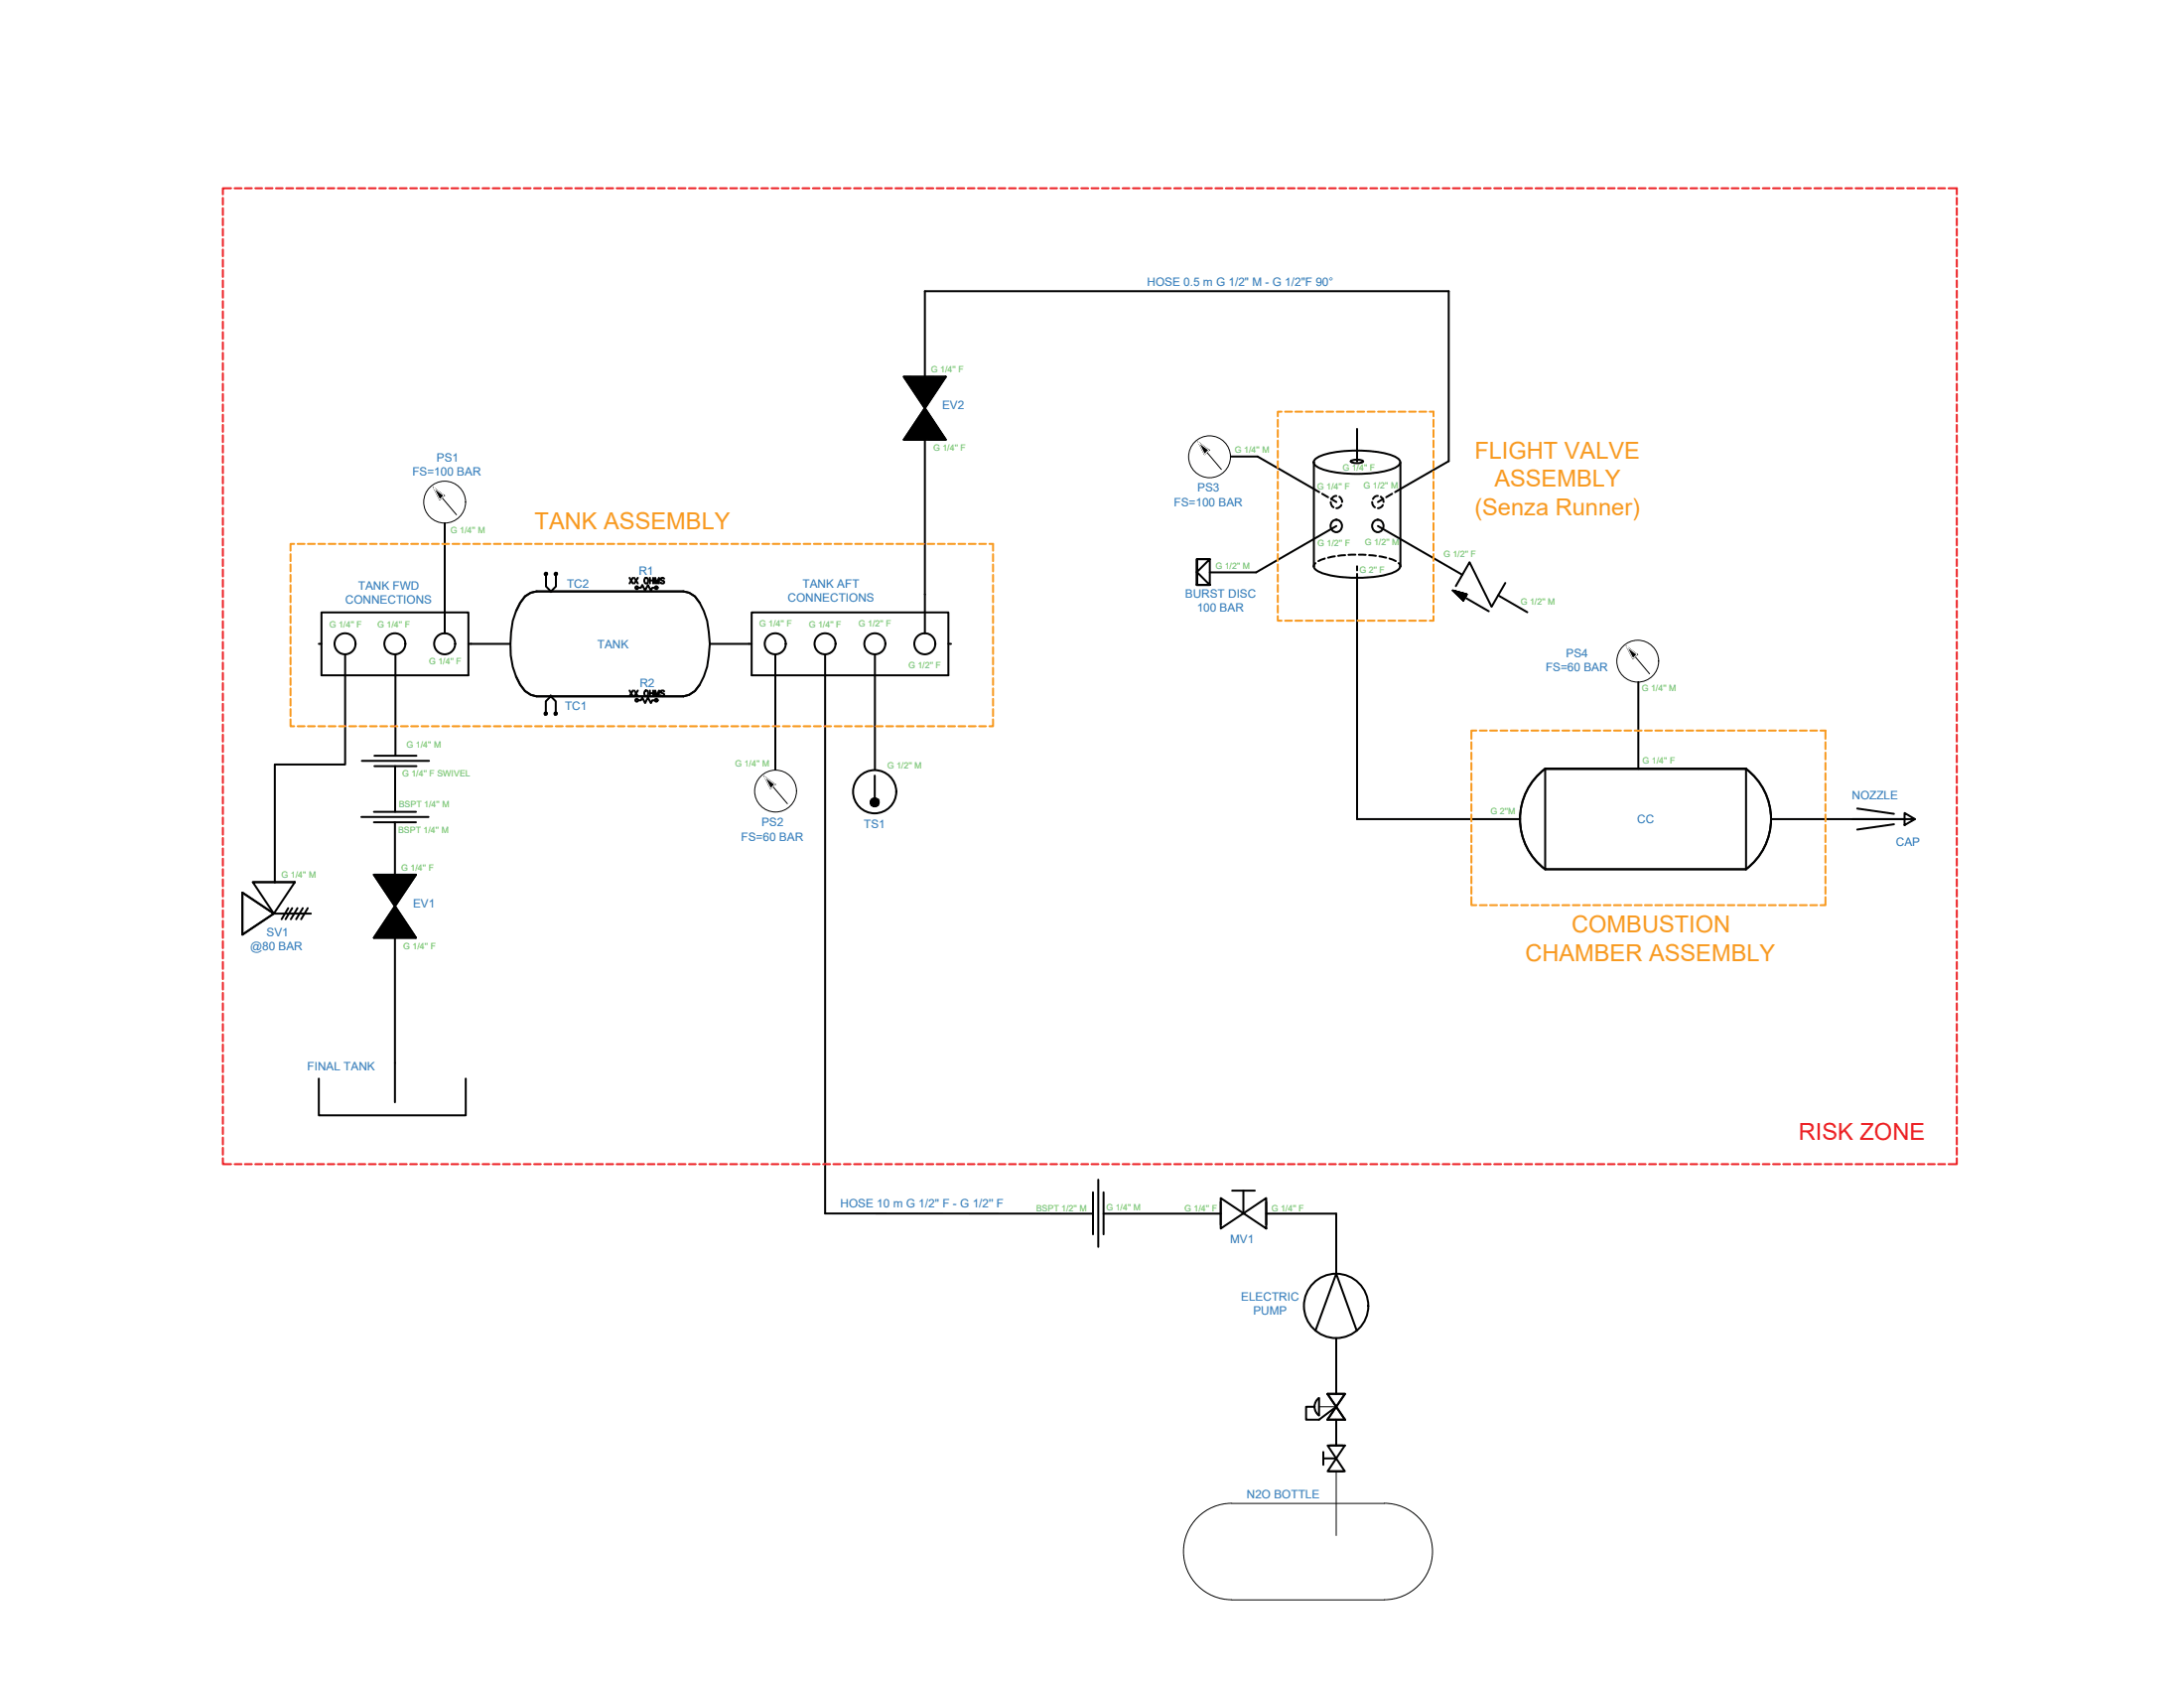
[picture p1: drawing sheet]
<svg xmlns="http://www.w3.org/2000/svg" width="279mm" height="216mm" viewBox="0 0 279 216" stroke-linecap="round" stroke-linejoin="round" font-family="sans-serif">
<!-- layer: SYMS -->
<g fill="none" stroke="#000" stroke-width=".25">
<path d="M115.6 48.2h5.4l-2.7 4zM115.6 48.2l5.4 8h-5.4l5.4-8zM118.3 52.2l2.7 4h-5.4zM41.1 78.3h18.8v8.1h-18.8zM67.2 76.3l.7-.5 .7-.2h18.8l.8 .2 .7 .5a8 8 0 0 1 1.8 4.5 12.4 12.4 0 0 1-.7 5.7l-.5 1.1-.6 .8-.7 .5-.8 .2h-18.8l-.7-.2-.7-.5a8.5 8.5 0 0 1-1.9-6.1 8.9 8.9 0 0 1 1.9-6zM69.9 73.6v1.4l.6 .6 .6-.6v-1.4M70 73.3l-.3 .2M71.2 73.3l-.2 .2M81.6 75.2h.4l.2-.4 .3 .7 .4-.7 .4 .7 .1-.3h.4M89.5 77.1l-.6-.8-.7-.5-.8-.2h-18.8l-.7 .2-.7 .5-.7 .8-.5 1.1M96.2 78.3h25.1v8.1h-25.1zM153.1 71.5v3.3v-3.3h1.7v3.3h-1.7h1.7l-1.7-1.6 1.7-1.7z"/>
<path d="M185.9 75.5l1.3 1.3 .4-.8-1.7-.5 1.7 .5-.4 .8zM185.9 75.5l4.6 2.7M192.6 74.6l-1.8 3-2.8-5.7-1.8 3.1M40.8 82.4h.3M46.3 97.3h8.6M47.9 96.7h5.4M47.9 98h5.4M59.9 82.4h.4M66 86.5l.5 1.1 .7 .8 .7 .5 .7 .2M68.6 89.1h18.8M69.8 91.1v-1.4l.7-.6 .6 .6v1.4M69.9 91.2l-.2 .2"/>
<path d="M71.2 91.2l-.2 .2M81.6 89.6h.4l.2-.4 .3 .7 .4-.7 .4 .7 .1-.3h.4M89.5 87.6l-.6 .8-.7 .5-.8 .2M95.8 82.4h.4M111.9 99.2v3.5M121.3 82.4h.4M197 98.9l.7-.6v12.9h25.7h-25.7a8 8 0 0 1-.7-12.3zM223.4 98.3a8 8 0 0 1 0 12.9M223.4 98.3h-25.7h25.7M223.4 98.3v12.9M46.2 104.5h8.6M47.8 111.9h5.4l-2.7 4z"/>
<path d="M47.8 111.9l5.4 8h-5.4l5.4-8zM47.8 103.8h5.4M47.8 105.2h5.4M50.5 115.9l2.7 4h-5.4zM236.9 104.8h8.1M237.6 103.4l4.7 .7M242.3 105.4l-4.7 .7M243.6 104l1.4 .8-1.4 .7zM40.8 138v4.7h18.8v-4.7M50.5 135.9v5.1M139.8 152.5v5.4M140.5 150.9v8.6"/>
<path d="M141.2 152.5v5.4M156.2 153.2l5.8 3.9v-3.9l-5.8 3.9zM156.2 153.7v2.9M157.6 152.3h2.9M159.1 152.3v2.9M162 153.7v2.9M168.2 179.9h-1.1v1.7h1.6l2.2-1.7M168.7 178.8a1.39 1.39 0 0 0 0 2.2M168.7 178.8v2.2M169.8 178.3h2.3l-1.2 1.6zM169.8 178.3h2.3l-2.3 3.3h2.3M169.8 178.3l2.3 3.3"/>
<path d="M170.9 179.9l1.2 1.7h-2.3zM169.3 185.7v1.7M169.3 186.5h1.6M169.8 184.9l2.2 3.3h-2.2l2.2-3.3zM170.1 184.9h1.7M170.1 188.2h1.7"/>
<circle cx="69.8" cy="73.4" r=".16"/>
<circle cx="70.5" cy="75.6" r=".07"/>
<circle cx="70.5" cy="75.6" r=".03"/>
<circle cx="71.1" cy="73.4" r=".16"/>
<circle cx="81.5" cy="75.2" r=".18"/>
<circle cx="84" cy="75.2" r=".18"/>
<circle cx="44.1" cy="82.3" r="1.34"/>
<circle cx="50.5" cy="82.3" r="1.34"/>
<circle cx="56.9" cy="82.3" r="1.34"/>
<circle cx="69.8" cy="91.3" r=".16"/>
<circle cx="70.5" cy="89.1" r=".07"/>
<circle cx="70.5" cy="89.1" r=".03"/>
<circle cx="71.1" cy="91.3" r=".16"/>
<circle cx="81.5" cy="89.6" r=".18"/>
<circle cx="84" cy="89.6" r=".18"/>
<circle cx="99.2" cy="82.3" r="1.34"/>
<circle cx="105.5" cy="82.3" r="1.34"/>
<circle cx="111.9" cy="82.3" r="1.34"/>
<circle cx="118.3" cy="82.3" r="1.34"/>
<circle cx="111.9" cy="101.3" r="2.76"/>
<circle cx="111.9" cy="102.6" r=".52"/>
</g>
<!-- layer: MISC -->
<g fill="none" stroke="#000" stroke-width=".25">
<path d="M80.5 73.9l.5 .7M81 73.9l-.5 .7M81.2 73.9l.4 .7M81.6 73.9l-.4 .7M82.6 73.9a.36 .36 0 0 1 .3 .4 .36 .36 0 0 1-.3 .3 .43 .43 0 0 1 0-.7zM83.1 73.9v.7M83.1 74.2h.5M83.6 73.9v.7M83.8 74.6v-.7l.3 .7 .2-.7v.7M85 74l-.2-.1h-.2v.3l.3 .2 .1 .1-.2 .1h-.2l-.1-.1M80.5 88.3l.5 .7M81 88.3l-.5 .7"/>
<path d="M81.2 88.3l.4 .7M81.6 88.3l-.4 .7M82.6 88.3a.37 .37 0 0 1 .3 .3 .37 .37 0 0 1-.2 .4 .39 .39 0 0 1-.3-.2 .39 .39 0 0 1 .2-.5zM83.1 88.3v.7M83.1 88.7h.5M83.6 88.3v.7M83.8 89v-.7l.3 .7 .2-.7v.7M85 88.4l-.2-.1h-.2v.3l.3 .1 .1 .2-.2 .1-.3-.1"/>
</g>
<!-- layer: 0 -->
<g fill="none" stroke="#000" stroke-width=".25">
<path d="M118.3 37.2h67v21.8l-6.8 3.9M157.5 58.4h3.4l7.9 4.5M168.1 59.1v13.3v-.1l.2-.3M168.2 58.8a4.2 4.2 0 0 1 2.3-.9 16.7 16.7 0 0 1 7.7 .4l.8 .5 .1 .3-.1 .3a4.2 4.2 0 0 1-2.3 1 16.7 16.7 0 0 1-7.7-.4l-.8-.6-.1-.3zM172.9 58.9a1.77 1.77 0 0 1 1.5 .1 1.53 1.53 0 0 1-1.6 0zM173.6 54.9v4.1M179.2 59.1v13.3M169.1 63.2l.8 .4M169.5 71.4l-.8 .4M170.2 64.2l.2 .5 .2 .2M170.3 63.8l.7 .4M170.8 71.2l-.9 .1"/>
<path d="M171 63.4l-.4 .1-.3 .3M171 67.3l-10.3 5.9h-5.9M171.3 63.5l.3 .2 .1 .5M171.6 64.6l-.3 .3-.3 .1M172.1 71l-.9 .1M173.4 70.9l-.9 .1M173.6 73.4v31.4h20.9M173.6 72.4v.6M173.8 70.9l.9 .1M175.2 71l.8 .1M175.5 64.2l.1 .4 .3 .3M176.3 63.4l-.4 .1-.3 .3"/>
<path d="M176.3 67.3l10.8 6.2M176.5 71.2l.8 .1M176.6 63.5l.3 .2 .1 .5M176.9 64.6l-.3 .3-.3 .1M177 63.8l-.7 .4M177.8 71.4l.8 .4M178.1 63.2l-.8 .4M178.9 72l.2 .3 .1 .1M179.1 72.4a1.52 1.52 0 0 1-1.3 1 16.4 16.4 0 0 1-9-.2l-.7-.5v-.3M191.7 76.2l3.7 2.1M209.6 87.2v11.1M31 114.2l4 2.7-4 2.6z"/>
<path d="M32.3 112.8h5.4l-2.7 4.1zM32.3 112.8h5.4M35 116.9h4.8M36.9 116.2l-.9 1.4M37.4 116.2l-.9 1.4M38.1 116.2l-.9 1.4M38.7 116.2l-.8 1.4M39.4 116.2l-.9 1.4M50.5 115.9v20M226.6 104.8h17M105.6 155.2h34.2M141.2 155.2h15"/>
<path d="M159 155.2h.1M162 155.2h8.9M168.3 170.2l2.6-7.3 2.7 7.3"/>
<circle cx="171" cy="67.2" r=".77"/>
<circle cx="176.3" cy="67.2" r=".77"/>
<circle cx="170.9" cy="167" r="4.1"/>
</g>
<g fill="none" stroke="#f8991e" stroke-width=".25">
<path d="M163.5 53.7v.9M163.5 55v.9M163.5 56.3v.9M163.5 57.7v.8M163.5 59v.9M164 52.7h-.5v.5M164.4 52.7h.9M165.7 52.7h.9M167 52.7h.9M168.4 52.7h.8M169.7 52.7h.9M171 52.7h.9"/>
<path d="M172.3 52.7h.9M173.7 52.7h.8M175 52.7h.9M176.3 52.7h.9M177.6 52.7h.9M178.9 52.7h.9M180.3 52.7h.8M181.6 52.7h.9M182.9 52.7h.5v.5M183.4 53.7v.9M183.4 55v.9M183.4 56.3v.9"/>
<path d="M183.4 57.7v.8M183.4 59v.9M37.2 70.9v.9M37.2 72.2v.9M37.2 73.5v.9M37.2 74.8v.9M37.2 76.2v.8M37.2 77.5v.9M37.2 78.8v.9M37.6 69.6h-.4v.8M38.1 69.6h.9M39.4 69.6h.9"/>
<path d="M40.7 69.6h.9M42 69.6h.9M43.4 69.6h.8M44.7 69.6h.9M46 69.6h.9M47.3 69.6h.9M48.6 69.6h.9M50 69.6h.8M51.3 69.6h.9M52.6 69.6h.9M53.9 69.6h.9M55.2 69.6h.9"/>
<path d="M56.6 69.6h.8M57.9 69.6h.9M59.2 69.6h.9M60.5 69.6h.9M61.8 69.6h.9M63.2 69.6h.9M64.5 69.6h.9M65.8 69.6h.9M67.1 69.6h.9M68.5 69.6h.8M69.8 69.6h.9M71.1 69.6h.9"/>
<path d="M72.4 69.6h.9M73.7 69.6h.9M75.1 69.6h.8M76.4 69.6h.9M77.7 69.6h.9M79 69.6h.9M80.3 69.6h.9M81.7 69.6h.9M83 69.6h.9M84.3 69.6h.9M85.6 69.6h.9M87 69.6h.8"/>
<path d="M88.3 69.6h.9M89.6 69.6h.9M90.9 69.6h.9M92.2 69.6h.9M93.6 69.6h.8M94.9 69.6h.9M96.2 69.6h.9M97.5 69.6h.9M98.8 69.6h.9M100.2 69.6h.8M101.5 69.6h.9M102.8 69.6h.9"/>
<path d="M104.1 69.6h.9M105.5 69.6h.8M106.8 69.6h.9M108.1 69.6h.9M109.4 69.6h.9M110.7 69.6h.9M112.1 69.6h.8M113.4 69.6h.9M114.7 69.6h.9M116 69.6h.9M117.3 69.6h.9M118.7 69.6h.8"/>
<path d="M120 69.6h.9M121.3 69.6h.9M122.6 69.6h.9M123.9 69.6h.9M125.3 69.6h.8M126.6 69.6h.4v.8M127 70.9v.9M127 72.2v.9M127 73.5v.9M127 74.8v.9M127 76.2v.8M127 77.5v.9"/>
<path d="M127 78.8v.9M163.5 78.8v.6h.5M163.5 60.3v.9M163.5 61.6v.9M163.5 62.9v.9M163.5 64.3v.8M163.5 65.6v.9M163.5 66.9v.9M163.5 68.2v.9M163.5 69.5v.9M163.5 70.9v.8M163.5 72.2v.9"/>
<path d="M163.5 73.5v.9M163.5 74.8v.9M163.5 76.2v.8M163.5 77.5v.9M164.4 79.4h.9M165.7 79.4h.9M167 79.4h.9M168.4 79.4h.8M169.7 79.4h.9M171 79.4h.9M172.3 79.4h.9M173.7 79.4h.8"/>
<path d="M175 79.4h.9M176.3 79.4h.9M177.6 79.4h.9M178.9 79.4h.9M180.3 79.4h.8M181.6 79.4h.9M183.4 78.8v.6h-.5M183.4 60.3v.9M183.4 61.6v.9M183.4 62.9v.9M183.4 64.3v.8M183.4 65.6v.9"/>
<path d="M183.4 66.9v.9M183.4 68.2v.9M183.4 69.5v.9M183.4 70.9v.8M183.4 72.2v.9M183.4 73.5v.9M183.4 74.8v.9M183.4 76.2v.8M183.4 77.5v.9M37.2 92v.9h.4M37.2 80.1v.9M37.2 81.4v.9"/>
<path d="M37.2 82.8v.8M37.2 84.1v.9M37.2 85.4v.9M37.2 86.7v.9M37.2 88v.9M37.2 89.4v.8M37.2 90.7v.9M38.1 92.9h.9M39.4 92.9h.9M40.7 92.9h.9M42 92.9h.9M43.4 92.9h.8"/>
<path d="M44.7 92.9h.9M46 92.9h.9M47.3 92.9h.9M48.6 92.9h.9M50 92.9h.8M51.3 92.9h.9M52.6 92.9h.9M53.9 92.9h.9M55.2 92.9h.9M56.6 92.9h.8M57.9 92.9h.9M59.2 92.9h.9"/>
<path d="M60.5 92.9h.9M61.8 92.9h.9M63.2 92.9h.9M64.5 92.9h.9M65.8 92.9h.9M67.1 92.9h.9M68.5 92.9h.8M69.8 92.9h.9M71.1 92.9h.9M72.4 92.9h.9M73.7 92.9h.9M75.1 92.9h.8"/>
<path d="M76.4 92.9h.9M77.7 92.9h.9M79 92.9h.9M80.3 92.9h.9M81.7 92.9h.9M83 92.9h.9M84.3 92.9h.9M85.6 92.9h.9M87 92.9h.8M88.3 92.9h.9M89.6 92.9h.9M90.9 92.9h.9"/>
<path d="M92.2 92.9h.9M93.6 92.9h.8M94.9 92.9h.9M96.2 92.9h.9M97.5 92.9h.9M98.8 92.9h.9M100.2 92.9h.8M101.5 92.9h.9M102.8 92.9h.9M104.1 92.9h.9M105.5 92.9h.8M106.8 92.9h.9"/>
<path d="M108.1 92.9h.9M109.4 92.9h.9M110.7 92.9h.9M112.1 92.9h.8M113.4 92.9h.9M114.7 92.9h.9M116 92.9h.9M117.3 92.9h.9M118.7 92.9h.8M120 92.9h.9M121.3 92.9h.9M122.6 92.9h.9"/>
<path d="M123.9 92.9h.9M125.3 92.9h.8M127 92v.9h-.4M127 80.1v.9M127 81.4v.9M127 82.8v.8M127 84.1v.9M127 85.4v.9M127 86.7v.9M127 88v.9M127 89.4v.8M127 90.7v.9"/>
<path d="M188.2 94.9v.9M188.2 96.3v.8M188.2 97.6v.9M188.2 98.9v.9M188.9 93.4h-.7v1.1M189.3 93.4h.9M190.6 93.4h.9M192 93.4h.8M193.3 93.4h.9M194.6 93.4h.9M195.9 93.4h.9M197.2 93.4h.9"/>
<path d="M198.6 93.4h.8M199.9 93.4h.9M201.2 93.4h.9M202.5 93.4h.9M203.8 93.4h.9M205.2 93.4h.8M206.5 93.4h.9M207.8 93.4h.9M209.1 93.4h.9M210.4 93.4h.9M211.8 93.4h.8M213.1 93.4h.9"/>
<path d="M214.4 93.4h.9M215.7 93.4h.9M217 93.4h.9M218.4 93.4h.8M219.7 93.4h.9M221 93.4h.9M222.3 93.4h.9M223.6 93.4h.9M225 93.4h.8M226.3 93.4h.9M227.6 93.4h.9M228.9 93.4h.9"/>
<path d="M230.3 93.4h.8M231.6 93.4h.9M232.9 93.4h.6v1.1M233.5 94.9v.9M233.5 96.3v.8M233.5 97.6v.9M233.5 98.9v.9M188.2 114.7v1.1h.7M188.2 100.2v.9M188.2 101.5v.9M188.2 102.9v.8M188.2 104.2v.9"/>
<path d="M188.2 105.5v.9M188.2 106.8v.9M188.2 108.1v.9M188.2 109.5v.8M188.2 110.8v.9M188.2 112.1v.9M188.2 113.4v.9M189.3 115.8h.9M190.6 115.8h.9M192 115.8h.8M193.3 115.8h.9M194.6 115.8h.9"/>
<path d="M195.9 115.8h.9M197.2 115.8h.9M198.6 115.8h.8M199.9 115.8h.9M201.2 115.8h.9M202.5 115.8h.9M203.8 115.8h.9M205.2 115.8h.8M206.5 115.8h.9M207.8 115.8h.9M209.1 115.8h.9M210.4 115.8h.9"/>
<path d="M211.8 115.8h.8M213.1 115.8h.9M214.4 115.8h.9M215.7 115.8h.9M217 115.8h.9M218.4 115.8h.8M219.7 115.8h.9M221 115.8h.9M222.3 115.8h.9M223.6 115.8h.9M225 115.8h.8M226.3 115.8h.9"/>
<path d="M227.6 115.8h.9M228.9 115.8h.9M230.3 115.8h.8M231.6 115.8h.9M233.5 114.7v1.1h-.6M233.5 100.2v.9M233.5 101.5v.9M233.5 102.9v.8M233.5 104.2v.9M233.5 105.5v.9M233.5 106.8v.9M233.5 108.1v.9"/>
<path d="M233.5 109.5v.8M233.5 110.8v.9M233.5 112.1v.9M233.5 113.4v.9"/>
</g>
<!-- layer: SYMS -->
<g fill="#000" stroke="#000" stroke-width=".13">
<path d="M118.3 52.1v.1zM185.9 75.5l1.7 .5-.4 .8zM50.5 115.8v.1zM111.8 103.1h.2zM111.8 102.1h.2z"/>
<path d="M115.6 48.2h2.7zM115.6 48.2h2.7z"/>
<path d="M115.7 56.2h2.6zM115.7 56.2h2.6h-2.7z"/>
<path d="M118.3 52.2l2.6 4zM118.3 52.2l2.6 4h-5.2z"/>
<path d="M118.7 56.2h2.3zM118.7 56.2h2.3z"/>
<path d="M118.7 48.2h2.3zM118.7 48.2h2.3z"/>
<path d="M115.6 48.2l2.8 3.9 2.6-3.9zM115.6 48.2l2.8 3.9h-.1z"/>
<path d="M153.4 56.6l1.2 1h-.8zM153.8 57.6l.3 .5 .5-.5z"/>
<path d="M55.5 62.4l1.3 1h-.8zM56 63.4l.3 .5 .5-.5z"/>
<path d="M97.8 99.4l1.3 .9h-.8zM98.3 100.3l.3 .6 .5-.6z"/>
<path d="M208.1 82.7l1.3 1h-.8zM208.6 83.7l.3 .5 .5-.5z"/>
<path d="M47.8 111.9h2.7zM47.8 111.9h2.7z"/>
<path d="M47.9 119.9h2.6zM47.9 119.9h2.6h-2.7z"/>
<path d="M50.5 115.9l2.7 4zM50.5 115.9l2.7 4h-5.3z"/>
<path d="M50.9 119.9h2.3zM50.9 119.9h2.3z"/>
<path d="M50.9 111.9h2.3zM50.9 111.9h2.3z"/>
<path d="M47.9 111.9l2.7 3.9 2.6-3.9zM47.9 111.9l2.7 3.9h-.1z"/>
<path d="M111.8 103.1h.2zM111.8 103.1h.2z"/>
<path d="M111.8 102.1h.2zM111.8 102.1h.2z"/>
<path d="M111.8 102.1h.3zM111.7 102.1h.4z"/>
<path d="M111.7 102.1l.4 .1zM111.7 102.2h.4z"/>
<path d="M111.7 103.1h.4zM111.7 103.1h.3z"/>
<path d="M111.7 102.2h.5zM111.7 102.2h.5z"/>
<path d="M111.7 103.1h.4zM111.7 103.1h.4z"/>
<path d="M111.7 102.2h.5zM111.6 102.2h.6z"/>
<path d="M111.7 103.1h.5zM111.7 103.1h.4z"/>
<path d="M111.6 102.2h.6zM111.6 102.2h.6z"/>
<path d="M111.6 103.1h.6zM111.6 103.1h.6z"/>
<path d="M111.6 102.2l.7 .1zM111.6 102.2l.7 .1z"/>
<path d="M111.6 103h.6zM111.6 103l.6 .1z"/>
<path d="M111.5 102.3h.8zM111.5 102.3h.8z"/>
<path d="M111.5 103h.8zM111.5 103h.7z"/>
<path d="M111.5 102.3l.8 .1zM111.5 102.3l.8 .1z"/>
<path d="M111.5 102.9h.8zM111.5 102.9l.8 .1z"/>
<path d="M111.5 102.4h.9zM111.5 102.4h.9z"/>
<path d="M111.5 102.9h.8zM111.5 102.9h.8z"/>
<path d="M111.4 102.4h1zM111.4 102.4h1z"/>
<path d="M111.4 102.9h1zM111.4 102.9h.9z"/>
<path d="M111.4 102.4l1 .1zM111.4 102.4l1 .1z"/>
<path d="M111.4 102.8h1zM111.4 102.8l1 .1z"/>
<path d="M111.4 102.5h1zM111.4 102.5h1z"/>
<path d="M111.4 102.8h1zM111.4 102.8h1z"/>
<path d="M111.4 102.5l1 .1zM111.4 102.5l1 .1z"/>
<path d="M111.4 102.6h1zM111.4 102.6h1z"/>
<path d="M111.4 102.6l1 .1zM111.4 102.6l1 .1z"/>
<path d="M111.4 102.7h1zM111.4 102.7h1z"/>
<path d="M111.4 102.7h1zM111.4 102.7l1 .1z"/>
</g>
<g fill="none" stroke="#000" stroke-width=".13">
<path d="M153.4 56.6l2.9 3.4M153.4 56.6l1.2 1-.5 .5zM55.5 62.4l2.9 3.4M55.5 62.4l1.3 1-.5 .5zM97.8 99.4l2.9 3.4M97.8 99.4l1.3 .9-.5 .6zM208.1 82.7l2.9 3.5M208.1 82.7l1.3 1-.5 .5zM168.7 178.8a1.39 1.39 0 0 0 0 2.2M168.7 179.9h2.2M168.7 178.8v2.2M170.9 188.2v8.2"/>
<path d="M157.6 204.6a6.2 6.2 0 0 1-6.2-6.2 6.2 6.2 0 0 1 6.2-6.1h19.5a6.2 6.2 0 0 1 6.2 6.1 6.2 6.2 0 0 1-6.2 6.2M157.6 204.6h19.5"/>
<circle cx="154.7" cy="58.4" r="2.68"/>
<circle cx="56.9" cy="64.2" r="2.68"/>
<circle cx="209.5" cy="84.6" r="2.68"/>
<circle cx="99.2" cy="101.2" r="2.68"/>
</g>
<path d="M153.4 56.6l1.2 1-.5 .5zM55.5 62.4l1.3 1-.5 .5zM97.8 99.4l1.3 .9-.5 .6zM208.1 82.7l1.3 1-.5 .5z" fill="none" stroke="#fafafa" stroke-width=".13"/>
<!-- layer: WIRES -->
<g fill="none" stroke="#000" stroke-width=".25">
<path d="M118.3 37.2v43.8M56.9 66.9v14.1M44.2 83.7v14.1h-9v15.1M50.5 98v5.8M50.6 83.7v13M60.3 82.4h5M90.8 82.4h5M99.2 83.7v14.7M105.6 83.7v71.5M111.9 83.7v14.7M50.5 105.2v6.7M170.9 155.2v7.7"/>
<path d="M170.9 171.1v7.2M170.9 181.6v3.3"/>
</g>
<!-- layer: 0 -->
<g fill="none" stroke="#ed1f24" stroke-width=".25">
<path d="M28.5 25.3v.9M28.5 26.6v.9M28.5 27.9v.9M28.5 29.3v.8M28.5 30.6v.9M28.5 31.9v.9M28.5 33.2v.9M28.5 34.5v.9M28.5 35.9v.8M28.5 37.2v.9M28.5 38.5v.9M28.5 39.8v.9"/>
<path d="M29.6 24.1h-1.1v.8M30 24.1h.9M31.3 24.1h.9M32.7 24.1h.8M34 24.1h.9M35.3 24.1h.9M36.6 24.1h.9M37.9 24.1h.9M39.3 24.1h.8M40.6 24.1h.9M41.9 24.1h.9M43.2 24.1h.9"/>
<path d="M44.5 24.1h.9M45.9 24.1h.8M47.2 24.1h.9M48.5 24.1h.9M49.8 24.1h.9M51.1 24.1h.9M52.5 24.1h.8M53.8 24.1h.9M55.1 24.1h.9M56.4 24.1h.9M57.7 24.1h.9M59.1 24.1h.8"/>
<path d="M60.4 24.1h.9M61.7 24.1h.9M63 24.1h.9M64.3 24.1h.9M65.7 24.1h.8M67 24.1h.9M68.3 24.1h.9M69.6 24.1h.9M71 24.1h.8M72.3 24.1h.9M73.6 24.1h.9M74.9 24.1h.9"/>
<path d="M76.2 24.1h.9M77.6 24.1h.8M78.9 24.1h.9M80.2 24.1h.9M81.5 24.1h.9M82.8 24.1h.9M84.2 24.1h.8M85.5 24.1h.9M86.8 24.1h.9M88.1 24.1h.9M89.5 24.1h.8M90.8 24.1h.9"/>
<path d="M92.1 24.1h.9M93.4 24.1h.9M94.7 24.1h.9M96.1 24.1h.8M97.4 24.1h.9M98.7 24.1h.9M100 24.1h.9M101.3 24.1h.9M102.7 24.1h.8M104 24.1h.9M105.3 24.1h.9M106.6 24.1h.9"/>
<path d="M108 24.1h.8M109.3 24.1h.9M110.6 24.1h.9M111.9 24.1h.9M113.2 24.1h.9M114.6 24.1h.8M115.9 24.1h.9M117.2 24.1h.9M118.5 24.1h.9M119.8 24.1h.9M121.2 24.1h.8M122.5 24.1h.9"/>
<path d="M123.8 24.1h.9M125.1 24.1h.9M126.4 24.1h.9M127.8 24.1h.8M129.1 24.1h.9M130.4 24.1h.9M131.7 24.1h.9M133 24.1h.9M134.4 24.1h.8M135.7 24.1h.9M137 24.1h.9M138.3 24.1h.9"/>
<path d="M139.6 24.1h.9M141 24.1h.8M142.3 24.1h.9M143.6 24.1h.9M144.9 24.1h.9M146.2 24.1h.9M147.6 24.1h.8M148.9 24.1h.9M150.2 24.1h.9M151.5 24.1h.9M152.8 24.1h.9M154.2 24.1h.8"/>
<path d="M155.5 24.1h.9M156.8 24.1h.9M158.1 24.1h.9M159.4 24.1h.9M160.8 24.1h.8M162.1 24.1h.9M163.4 24.1h.9M164.7 24.1h.9M166.1 24.1h.8M167.4 24.1h.9M168.7 24.1h.9M170 24.1h.9"/>
<path d="M171.3 24.1h.9M172.7 24.1h.8M174 24.1h.9M175.3 24.1h.9M176.6 24.1h.9M177.9 24.1h.9M179.3 24.1h.8M180.6 24.1h.9M181.9 24.1h.9M183.2 24.1h.9M184.6 24.1h.8M185.9 24.1h.9"/>
<path d="M187.2 24.1h.9M188.5 24.1h.9M189.8 24.1h.9M191.2 24.1h.8M192.5 24.1h.9M193.8 24.1h.9M195.1 24.1h.9M196.4 24.1h.9M197.8 24.1h.8M199.1 24.1h.9M200.4 24.1h.9M201.7 24.1h.9"/>
<path d="M203.1 24.1h.8M204.4 24.1h.9M205.7 24.1h.9M207 24.1h.9M208.3 24.1h.9M209.7 24.1h.8M211 24.1h.9M212.3 24.1h.9M213.6 24.1h.9M214.9 24.1h.9M216.3 24.1h.8M217.6 24.1h.9"/>
<path d="M218.9 24.1h.9M220.2 24.1h.9M221.5 24.1h.9M222.9 24.1h.8M224.2 24.1h.9M225.5 24.1h.9M226.8 24.1h.9M228.1 24.1h.9M229.5 24.1h.8M230.8 24.1h.9M232.1 24.1h.9M233.4 24.1h.9"/>
<path d="M234.7 24.1h.9M236.1 24.1h.8M237.4 24.1h.9M238.7 24.1h.9M240 24.1h.9M241.3 24.1h.9M242.7 24.1h.8M244 24.1h.9M245.3 24.1h.9M246.6 24.1h.9M247.9 24.1h.9M249.3 24.1h1v.8"/>
<path d="M250.3 25.3v.9M250.3 26.6v.9M250.3 27.9v.9M250.3 29.3v.8M250.3 30.6v.9M250.3 31.9v.9M250.3 33.2v.9M250.3 34.5v.9M250.3 35.9v.8M250.3 37.2v.9M250.3 38.5v.9M250.3 39.8v.9"/>
<path d="M28.5 41.1v.9M28.5 42.5v.8M28.5 43.8v.9M28.5 45.1v.9M28.5 46.4v.9M28.5 47.7v.9M28.5 49.1v.8M28.5 50.4v.9M28.5 51.7v.9M28.5 53v.9M28.5 54.3v.9M28.5 55.7v.9"/>
<path d="M28.5 57v.9M28.5 58.3v.9M28.5 59.6v.9M250.3 41.1v.9M250.3 42.5v.8M250.3 43.8v.9M250.3 45.1v.9M250.3 46.4v.9M250.3 47.7v.9M250.3 49.1v.8M250.3 50.4v.9M250.3 51.7v.9"/>
<path d="M250.3 53v.9M250.3 54.3v.9M250.3 55.7v.9M250.3 57v.9M250.3 58.3v.9M250.3 59.6v.9M28.5 61v.8M28.5 62.3v.9M28.5 63.6v.9M28.5 64.9v.9M28.5 66.2v.9M28.5 67.6v.8"/>
<path d="M28.5 68.9v.9M28.5 70.2v.9M28.5 71.5v.9M28.5 72.8v.9M28.5 74.2v.8M28.5 75.5v.9M28.5 76.8v.9M28.5 78.1v.9M28.5 79.5v.8M250.3 61v.8M250.3 62.3v.9M250.3 63.6v.9"/>
<path d="M250.3 64.9v.9M250.3 66.2v.9M250.3 67.6v.8M250.3 68.9v.9M250.3 70.2v.9M250.3 71.5v.9M250.3 72.8v.9M250.3 74.2v.8M250.3 75.5v.9M250.3 76.8v.9M250.3 78.1v.9M250.3 79.5v.8"/>
<path d="M28.5 80.8v.9M28.5 82.1v.9M28.5 83.4v.9M28.5 84.7v.9M28.5 86.1v.8M28.5 87.4v.9M28.5 88.7v.9M28.5 90v.9M28.5 91.3v.9M28.5 92.7v.8M28.5 94v.9M28.5 95.3v.9"/>
<path d="M28.5 96.6v.9M28.5 98v.8M28.5 99.3v.9M250.3 80.8v.9M250.3 82.1v.9M250.3 83.4v.9M250.3 84.7v.9M250.3 86.1v.8M250.3 87.4v.9M250.3 88.7v.9M250.3 90v.9M250.3 91.3v.9"/>
<path d="M250.3 92.7v.8M250.3 94v.9M250.3 95.3v.9M250.3 96.6v.9M250.3 98v.8M250.3 99.3v.9M28.5 100.6v.9M28.5 101.9v.9M28.5 103.2v.9M28.5 104.6v.8M28.5 105.9v.9M28.5 107.2v.9"/>
<path d="M28.5 108.5v.9M28.5 109.8v.9M28.5 111.2v.8M28.5 112.5v.9M28.5 113.8v.9M28.5 115.1v.9M28.5 116.4v.9M28.5 117.8v.8M28.5 119.1v.9M250.3 100.6v.9M250.3 101.9v.9M250.3 103.2v.9"/>
<path d="M250.3 104.6v.8M250.3 105.9v.9M250.3 107.2v.9M250.3 108.5v.9M250.3 109.8v.9M250.3 111.2v.8M250.3 112.5v.9M250.3 113.8v.9M250.3 115.1v.9M250.3 116.4v.9M250.3 117.8v.8M250.3 119.1v.9"/>
<path d="M28.5 120.4v.9M28.5 121.7v.9M28.5 123v.9M28.5 124.4v.8M28.5 125.7v.9M28.5 127v.9M28.5 128.3v.9M28.5 129.6v.9M28.5 131v.8M28.5 132.3v.9M28.5 133.6v.9M28.5 134.9v.9"/>
<path d="M28.5 136.2v.9M28.5 137.6v.8M28.5 138.9v.9M250.3 120.4v.9M250.3 121.7v.9M250.3 123v.9M250.3 124.4v.8M250.3 125.7v.9M250.3 127v.9M250.3 128.3v.9M250.3 129.6v.9M250.3 131v.8"/>
<path d="M250.3 132.3v.9M250.3 133.6v.9M250.3 134.9v.9M250.3 136.2v.9M250.3 137.6v.8M250.3 138.9v.9M28.5 148.1v.8h1.1M28.5 140.2v.9M28.5 141.5v.9M28.5 142.8v.9M28.5 144.2v.8M28.5 145.5v.9"/>
<path d="M28.5 146.8v.9M30 148.9h.9M31.3 148.9h.9M32.7 148.9h.8M34 148.9h.9M35.3 148.9h.9M36.6 148.9h.9M37.9 148.9h.9M39.3 148.9h.8M40.6 148.9h.9M41.9 148.9h.9M43.2 148.9h.9"/>
<path d="M44.5 148.9h.9M45.9 148.9h.8M47.2 148.9h.9M48.5 148.9h.9M49.8 148.9h.9M51.1 148.9h.9M52.5 148.9h.8M53.8 148.9h.9M55.1 148.9h.9M56.4 148.9h.9M57.7 148.9h.9M59.1 148.9h.8"/>
<path d="M60.4 148.9h.9M61.7 148.9h.9M63 148.9h.9M64.3 148.9h.9M65.7 148.9h.8M67 148.9h.9M68.3 148.9h.9M69.6 148.9h.9M71 148.9h.8M72.3 148.9h.9M73.6 148.9h.9M74.9 148.9h.9"/>
<path d="M76.2 148.9h.9M77.6 148.9h.8M78.9 148.9h.9M80.2 148.9h.9M81.5 148.9h.9M82.8 148.9h.9M84.2 148.9h.8M85.5 148.9h.9M86.8 148.9h.9M88.1 148.9h.9M89.5 148.9h.8M90.8 148.9h.9"/>
<path d="M92.1 148.9h.9M93.4 148.9h.9M94.7 148.9h.9M96.1 148.9h.8M97.4 148.9h.9M98.7 148.9h.9M100 148.9h.9M101.3 148.9h.9M102.7 148.9h.8M104 148.9h.9M105.3 148.9h.9M106.6 148.9h.9"/>
<path d="M108 148.9h.8M109.3 148.9h.9M110.6 148.9h.9M111.9 148.9h.9M113.2 148.9h.9M114.6 148.9h.8M115.9 148.9h.9M117.2 148.9h.9M118.5 148.9h.9M119.8 148.9h.9M121.2 148.9h.8M122.5 148.9h.9"/>
<path d="M123.8 148.9h.9M125.1 148.9h.9M126.4 148.9h.9M127.8 148.9h.8M129.1 148.9h.9M130.4 148.9h.9M131.7 148.9h.9M133 148.9h.9M134.4 148.9h.8M135.7 148.9h.9M137 148.9h.9M138.3 148.9h.9"/>
<path d="M139.6 148.9h.9M141 148.9h.8M142.3 148.9h.9M143.6 148.9h.9M144.9 148.9h.9M146.2 148.9h.9M147.6 148.9h.8M148.9 148.9h.9M150.2 148.9h.9M151.5 148.9h.9M152.8 148.9h.9M154.2 148.9h.8"/>
<path d="M155.5 148.9h.9M156.8 148.9h.9M158.1 148.9h.9M159.4 148.9h.9M160.8 148.9h.8M162.1 148.9h.9M163.4 148.9h.9M164.7 148.9h.9M166.1 148.9h.8M167.4 148.9h.9M168.7 148.9h.9M170 148.9h.9"/>
<path d="M171.3 148.9h.9M172.7 148.9h.8M174 148.9h.9M175.3 148.9h.9M176.6 148.9h.9M177.9 148.9h.9M179.3 148.9h.8M180.6 148.9h.9M181.9 148.9h.9M183.2 148.9h.9M184.6 148.9h.8M185.9 148.9h.9"/>
<path d="M187.2 148.9h.9M188.5 148.9h.9M189.8 148.9h.9M191.2 148.9h.8M192.5 148.9h.9M193.8 148.9h.9M195.1 148.9h.9M196.4 148.9h.9M197.8 148.9h.8M199.1 148.9h.9M200.4 148.9h.9M201.7 148.9h.9"/>
<path d="M203.1 148.9h.8M204.4 148.9h.9M205.7 148.9h.9M207 148.9h.9M208.3 148.9h.9M209.7 148.9h.8M211 148.9h.9M212.3 148.9h.9M213.6 148.9h.9M214.9 148.9h.9M216.3 148.9h.8M217.6 148.9h.9"/>
<path d="M218.9 148.9h.9M220.2 148.9h.9M221.5 148.9h.9M222.9 148.9h.8M224.2 148.9h.9M225.5 148.9h.9M226.8 148.9h.9M228.1 148.9h.9M229.5 148.9h.8M230.8 148.9h.9M232.1 148.9h.9M233.4 148.9h.9"/>
<path d="M234.7 148.9h.9M236.1 148.9h.8M237.4 148.9h.9M238.7 148.9h.9M240 148.9h.9M241.3 148.9h.9M242.7 148.9h.8M244 148.9h.9M245.3 148.9h.9M246.6 148.9h.9M247.9 148.9h.9M250.3 148.1v.8h-1"/>
<path d="M250.3 140.2v.9M250.3 141.5v.9M250.3 142.8v.9M250.3 144.2v.8M250.3 145.5v.9M250.3 146.8v.9"/>
</g>
<g font-size="3" fill="#f8991e">
<text x="188.6" y="58.6">FLIGHT VALVE</text>
<text x="188.6" y="65.9">(Senza Runner)</text>
<text x="191.2" y="62.2">ASSEMBLY</text>
<text x="68.4" y="67.7">TANK ASSEMBLY</text>
<text x="201.1" y="119.3">COMBUSTION</text>
<text x="195.1" y="122.9">CHAMBER ASSEMBLY</text>
</g>
<text font-size="3" fill="#ed1f24" x="230.1" y="145.8">RISK ZONE</text>
<g font-size="1.5" fill="#2776bb">
<text x="146.7" y="36.6">HOSE 0.5 m G 1/2&quot; M - G 1/2&quot;F 90°</text>
<text x="120.5" y="52.3">EV2</text>
<text x="55.9" y="59">PS1</text>
<text x="52.7" y="60.8">FS=100 BAR</text>
<text x="150.2" y="64.7">FS=100 BAR</text>
<text x="153.2" y="62.9">PS3</text>
<text x="44.2" y="77.3">CONNECTIONS</text>
<text x="45.8" y="75.5">TANK FWD</text>
<text x="72.5" y="75.2">TC2</text>
<text x="81.7" y="73.5">R1</text>
<text x="100.8" y="77">CONNECTIONS</text>
<text x="102.7" y="75.2">TANK AFT</text>
<text x="151.6" y="76.4">BURST DISC</text>
<text x="76.4" y="83">TANK</text>
<text x="153.1" y="78.2">100 BAR</text>
<text x="81.8" y="87.9">R2</text>
<text x="197.7" y="85.9">FS=60 BAR</text>
<text x="200.3" y="84">PS4</text>
<text x="72.3" y="90.8">TC1</text>
<text x="94.8" y="107.5">FS=60 BAR</text>
<text x="97.4" y="105.7">PS2</text>
<text x="110.5" y="105.9">TS1</text>
<text x="209.4" y="105.3">CC</text>
<text x="236.9" y="102.3">NOZZLE</text>
<text x="242.5" y="108.2">CAP</text>
<text x="34.1" y="119.8">SV1</text>
<text x="52.8" y="116">EV1</text>
<text x="32" y="121.6">@80 BAR</text>
<text x="39.3" y="136.9">FINAL TANK</text>
<text x="107.5" y="154.4">HOSE 10 m G 1/2'' F - G 1/2'' F</text>
<text x="157.4" y="159">MV1</text>
<text x="158.8" y="166.4">ELECTRIC</text>
<text x="160.3" y="168.2">PUMP</text>
<text x="159.5" y="191.7">N2O BOTTLE</text>
</g>
<g font-size="1.1" fill="#58ba48">
<text x="119.1" y="47.7">G 1/4'' F</text>
<text x="119.4" y="57.7">G 1/4'' F</text>
<text x="158" y="57.9">G 1/4'' M</text>
<text x="168.5" y="62.6">G 1/4'' F</text>
<text x="171.7" y="60.3">G 1/4'' F</text>
<text x="174.4" y="62.5">G 1/2'' M</text>
<text x="57.6" y="68.1">G 1/4'' M</text>
<text x="168.6" y="69.8">G 1/2'' F</text>
<text x="174.6" y="69.8">G 1/2'' M</text>
<text x="184.7" y="71.2">G 1/2'' F</text>
<text x="155.5" y="72.8">G 1/2'' M</text>
<text x="173.9" y="73.3">G 2'' F</text>
<text x="194.5" y="77.3">G 1/2'' M</text>
<text x="42.1" y="80.3">G 1/4'' F</text>
<text x="48.3" y="80.3">G 1/4'' F</text>
<text x="97.1" y="80.2">G 1/4'' F</text>
<text x="103.5" y="80.2">G 1/4'' F</text>
<text x="109.8" y="80.2">G 1/2'' F</text>
<text x="54.9" y="84.9">G 1/4'' F</text>
<text x="116.2" y="85.4">G 1/2'' F</text>
<text x="210" y="88.4">G 1/4'' M</text>
<text x="52" y="95.6">G 1/4'' M</text>
<text x="51.4" y="99.3">G 1/4'' F SWIVEL</text>
<text x="94" y="98">G 1/4'' M</text>
<text x="113.5" y="98.3">G 1/2'' M</text>
<text x="210.1" y="97.6">G 1/4'' F</text>
<text x="50.9" y="106.6">BSPT 1/4'' M</text>
<text x="51" y="103.2">BSPT 1/4'' M</text>
<text x="190.7" y="104.2">G 2''M</text>
<text x="36" y="112.3">G 1/4'' M</text>
<text x="51.3" y="111.4">G 1/4'' F</text>
<text x="51.6" y="121.4">G 1/4'' F</text>
<text x="132.5" y="154.9">BSPT 1/2'' M</text>
<text x="141.5" y="154.8">G 1/4'' M</text>
<text x="151.5" y="154.9">G 1/4'' F</text>
<text x="162.6" y="154.9">G 1/4'' F</text>
</g>
</svg>
